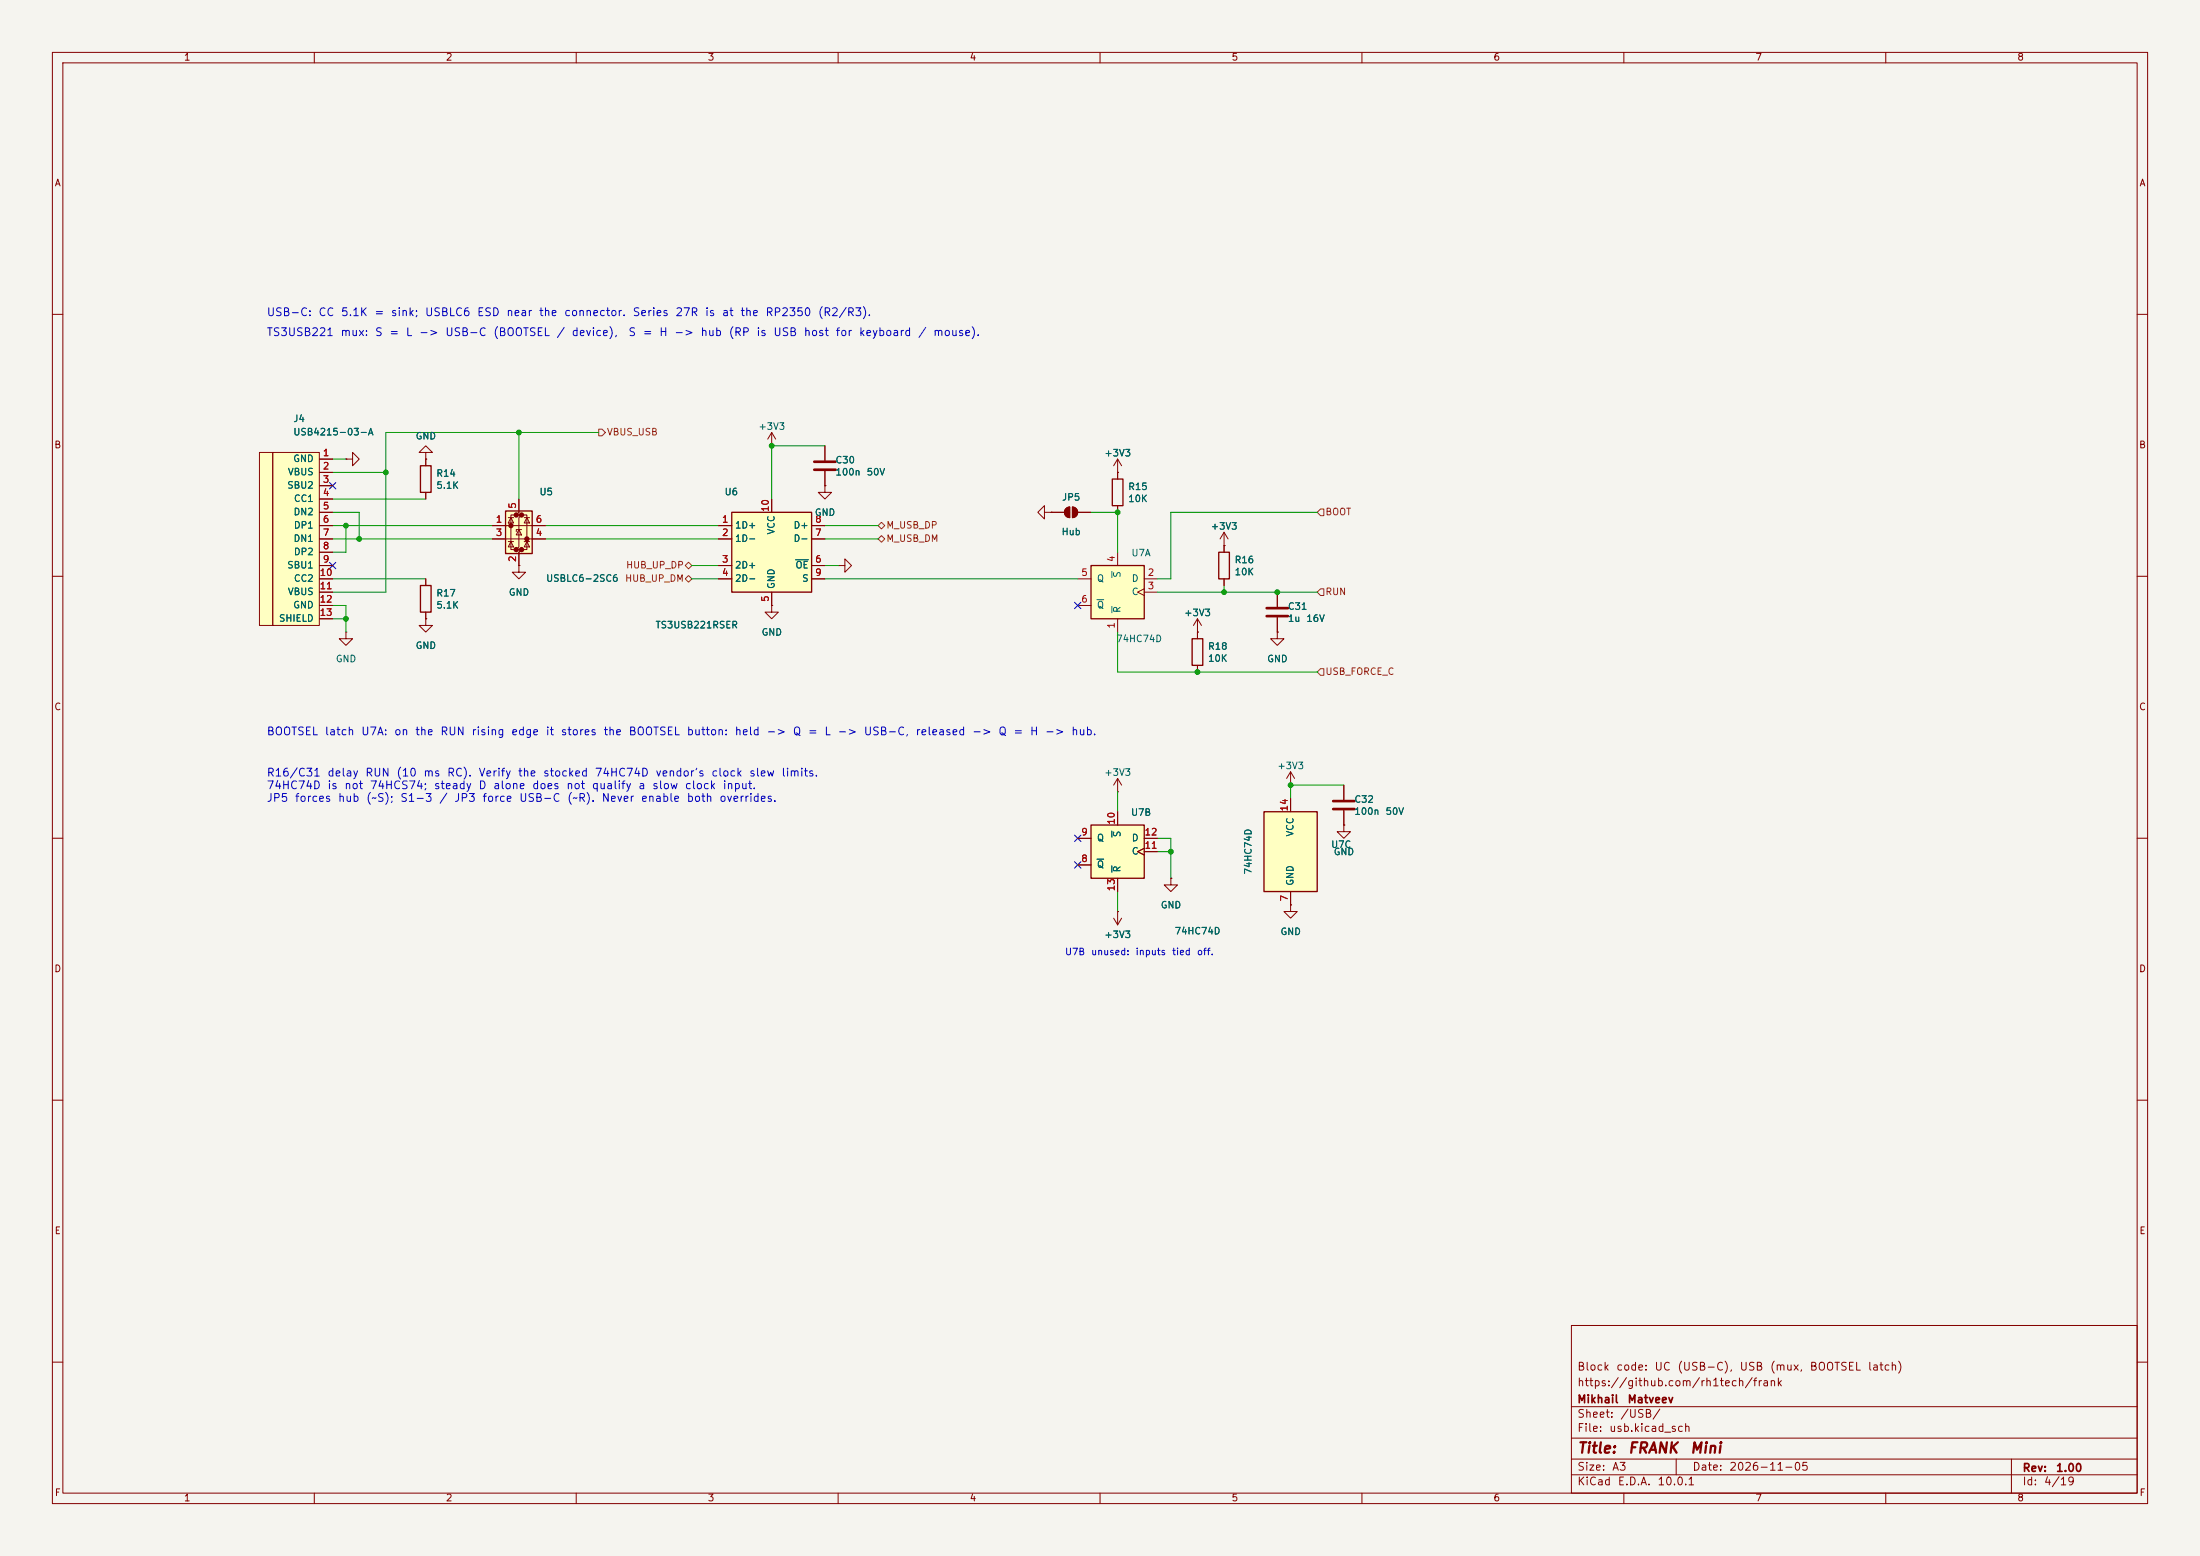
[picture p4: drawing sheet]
<svg xmlns="http://www.w3.org/2000/svg" width="420mm" height="297mm" viewBox="0 0 420 297" stroke-linecap="round" stroke-linejoin="round" font-family="sans-serif">
<path d="M0 0h420v297h-420z" fill="#f5f4ef" stroke="#f5f4ef" stroke-width=".19"/>
<g fill="none" stroke="#840000" stroke-width=".19">
<path d="M10 10h400v277h-400zM12 12h396v273h-396zM60 10v2M110 10v2M160 10v2M210 10v2M260 10v2M310 10v2M360 10v2M10 60h2M408 60h2M81.3 87.6v1.3"/>
<path d="M81.3 94v1.3M200.7 97.8h2.5M203.5 97.1l.7-.3v2a1.02 1.02 0 0 1-.9-.6 1.02 1.02 0 0 1 .2-1.1zM204.7 96.8a1.02 1.02 0 0 1 1 1 1.02 1.02 0 0 1-1 1zM205.7 97.8h2.6M10 110h2M81.3 110.5v1.3M81.3 116.8v1.3M243.8 113v2.8M243.8 117.9v2.8M408 110h2M10 160h2"/>
<path d="M408 160h2M10 210h2M408 210h2M300 253h108v32h-108zM10 260h2M300 278.5h108M300 274.5h108M300 268.5h108M320 278.5v3M384 278.5v6.5M408 260h2M60 285v2"/>
<path d="M110 285v2M160 285v2M210 285v2M260 285v2M300 281.5h108M310 285v2M360 285v2"/>
</g>
<g fill="#840000" stroke="#840000" stroke-width=".19">
<path d="M203.5 97.1l.7-.3v2a1.02 1.02 0 0 1-.9-.6 1.02 1.02 0 0 1 .2-1.1z"/>
<path d="M204.7 96.8a1.02 1.02 0 0 1 1 1 1.02 1.02 0 0 1-1 1z"/>
</g>
<path d="M80.3 88.9h2v5.1h-2zM80.3 111.8h2v5h-2z" fill="none" stroke="#840000" stroke-width=".25"/>
<path d="M241.8 116.1h4.1M241.8 117.6h4.1" fill="none" stroke="#840000" stroke-width=".51"/>
<path d="M139.7 97.8h15.2v15.2h-15.2z" fill="#ffffc2"/>
<path d="M139.7 97.8h15.2v15.2h-15.2z" fill="none" stroke="#840000" stroke-width=".25"/>
<g fill="none" stroke="#840000" stroke-width=".19">
<path d="M147.3 95.3v2.5M199.4 97.8v-1.3l-1.3 1.3 1.3 1.3v-1.3h1.3M200.7 97.8h.1M137.2 100.3h2.5M137.2 102.9h2.5M137.2 108h2.5M137.2 110.5h2.5M147.3 113v2.6M154.9 100.3h2.6M154.9 102.9h2.6M154.9 108h2.6M154.9 110.5h2.6"/>
<path d="M160 108h1.3v-1.3l1.3 1.3-1.3 1.2v-1.2M160 108h.1"/>
</g>
<path d="M151.9 106.8h2.4" fill="none" stroke="#006464" stroke-width=".19"/>
<path d="M96.5 97.5h5.1v8.2h-5.1z" fill="#ffffc2"/>
<g fill="#840000" stroke="#840000" stroke-width=".51">
<circle cx="97.5" cy="100.3" r=".25"/>
<circle cx="98.6" cy="98.3" r=".25"/>
<circle cx="98.6" cy="104.9" r=".25"/>
<circle cx="99.6" cy="98.3" r=".25"/>
<circle cx="99.6" cy="104.9" r=".25"/>
<circle cx="100.6" cy="102.9" r=".25"/>
</g>
<g fill="none" stroke="#840000" stroke-width=".19">
<path d="M97 98.8h1M97.5 98.8l.5 1h-1zM98.6 98.3h-1.1v6.6h1.1M99.1 95.3v2.5l-.5 .5h1l-.5 .5v5.6l-.5 .5h1l-.5 .5v2.6M99.6 98.3h1v6.6h-1M100.1 98.8h1M100.6 98.8l.5 1h-1zM94 100.3h10.1M94 102.9h10.1M97 103.4h1M97.5 103.4l.5 1h-1zM99.1 101.1l.5 1h-1z"/>
<path d="M99.1 108v1.2h1.2l-1.2 1.3-1.3-1.3h1.3M99.1 108h.1M99.6 101.1h-1v.4M100.1 103.4h1M100.6 103.4l.5 1h-1zM213.4 151.1h.1M213.4 148.6l-.8 1.3M213.4 148.6l.7 1.3M213.4 148.6v2.5M246.4 149.9h.1M246.4 147.3l-.8 1.3M246.4 147.3l.7 1.3"/>
<path d="M246.4 147.3v2.6M256.5 157.5v1.3h1.3l-1.3 1.2-1.2-1.2h1.2M256.5 157.5h.1"/>
</g>
<path d="M96.5 97.5h5.1v8.2h-5.1z" fill="none" stroke="#840000" stroke-width=".25"/>
<path d="M241.3 154.9h10.2v15.3h-10.2z" fill="#ffffc2"/>
<path d="M241.3 154.9h10.2v15.3h-10.2z" fill="none" stroke="#840000" stroke-width=".25"/>
<path d="M147.3 85.1h.1M147.3 82.6l-.7 1.2M147.3 82.6l.8 1.2M147.3 82.6v2.5M246.4 152.4v2.5M246.4 170.2v2.5" fill="none" stroke="#840000" stroke-width=".19"/>
<g fill="#ffffc2">
<path d="M49.5 86.4h2.6v33h-2.6z"/>
<path d="M52.1 86.4h8.9v33h-8.9z"/>
</g>
<g fill="none" stroke="#840000" stroke-width=".19">
<path d="M49.5 86.4h2.6v33h-2.6zM52.1 86.4h8.9v33h-8.9zM61 87.6h2.5M61 90.2h2.5M61 92.7h2.5M61 95.3h2.5M61 97.8h2.5M81.3 86.4h1.2l-1.2-1.3-1.3 1.3h1.3v1.2M81.3 87.6h.1M157.5 92.7v1.3h1.2l-1.2 1.3-1.3-1.3h1.3M157.5 92.7h.1M157.5 85.1v2.8"/>
<path d="M157.5 89.9v2.8M213.4 90.2h.1M213.4 87.6l-.8 1.3M213.4 87.6l.7 1.3M213.4 87.6v3.8M213.4 96.5v1.3M61 100.3h2.5M61 102.9h2.5M61 105.4h2.5M61 108h2.5M61 110.5h2.5M61 113h2.5"/>
<path d="M61 115.6h2.5M61 118.1h2.5M81.3 118.1v1.3h1.2l-1.2 1.3-1.3-1.3h1.3M81.3 118.1h.1M147.3 115.6v1.2h1.3l-1.3 1.3-1.3-1.3h1.3M147.3 115.6h.1M228.6 118.1l-.8 1.3M228.6 118.1l.8 1.3M228.6 118.1v3.8M66 120.7v1.2h1.3l-1.3 1.3-1.2-1.3h1.2M66 120.7h.1M228.6 120.7h.1"/>
<path d="M228.6 127v1.3M256.5 149.9v2.8M256.5 154.7v2.8M212.6 175.3l.8 1.2M213.4 174h.1M213.4 174v2.5M214.1 175.3l-.7 1.2M223.5 167.6v1.3h1.3l-1.3 1.3-1.3-1.3h1.3M223.5 167.6h.1M246.4 172.7v1.3h1.2l-1.2 1.3-1.3-1.3h1.3M246.4 172.7h.1"/>
</g>
<path d="M155.4 88.1h4.1M155.4 89.7h4.1M254.5 152.9h4.1M254.5 154.4h4.1" fill="none" stroke="#840000" stroke-width=".51"/>
<path d="M212.3 91.4h2.1v5.1h-2.1zM227.6 121.9h2v5.1h-2z" fill="none" stroke="#840000" stroke-width=".25"/>
<path d="M208.3 157.5h10.1v10.1h-10.1z" fill="#ffffc2"/>
<path d="M232.7 105.4h2v5.1h-2zM208.3 157.5h10.1v10.1h-10.1z" fill="none" stroke="#840000" stroke-width=".25"/>
<path d="M233.7 104.1v1.3M233.7 110.5v1.3M213.4 154.9v2.6M205.7 165.1h2.6M205.7 160h2.6M213.4 167.6v2.6M218.4 161.9l-1.2 .7 1.2 .6M218.4 160h2.6M218.4 162.6h2.6" fill="none" stroke="#840000" stroke-width=".19"/>
<path d="M212.3 158.6v1.2M209.4 164h1.3M212.3 165.3v1.2" fill="none" stroke="#006464" stroke-width=".19"/>
<path d="M208.3 108h10.1v10.1h-10.1z" fill="#ffffc2"/>
<path d="M208.3 108h10.1v10.1h-10.1z" fill="none" stroke="#840000" stroke-width=".25"/>
<g fill="none" stroke="#840000" stroke-width=".19">
<path d="M61 87.6h2.5M61 90.2h2.5M61 92.7h2.5M61 95.3h2.5M61 97.8h2.5M66 87.6h1.3v-1.2l1.3 1.2-1.3 1.3v-1.3M66 87.6h.1M81.3 87.6h.1M81.3 87.6v1.3M81.3 94v1.3M99.1 95.3v2.5M147.3 95.3v2.5"/>
<path d="M157.5 92.7h.1M157.5 85.1v2.8M157.5 89.9v2.8M200.7 97.8h.1M200.7 97.8h2.5M205.7 97.8h2.6M213.4 90.2h.1M213.4 90.2v1.2M213.4 96.5v1.3M61 110.5h2.5M61 113h2.5M61 115.6h2.5"/>
<path d="M61 100.3h2.5M61 102.9h2.5M61 108h2.5M61 105.4h2.5M61 118.1h2.5M81.3 118.1h.1M81.3 110.5v1.3M81.3 116.8v1.3M94 100.3h2.5M94 102.9h2.5M99.1 108h.1M99.1 105.4v2.6"/>
<path d="M101.6 100.3h2.5M101.6 102.9h2.5M137.2 110.5h2.5M137.2 100.3h2.5M137.2 102.9h2.5M137.2 108h2.5M147.3 115.6h.1M147.3 113v2.6M154.9 110.5h2.6M154.9 100.3h2.6M154.9 102.9h2.6M154.9 108h2.6"/>
<path d="M205.7 110.5h2.6M205.7 115.6h2.6M213.4 105.4v2.6M213.4 118.1v2.6M218.4 112.4l-1.2 .6 1.2 .7M218.4 110.5h2.6M218.4 113h2.6M233.7 104.1h.1M233.7 101.6l-.8 1.3M233.7 101.6l.7 1.3M233.7 101.6v3.8M233.7 110.5v1.3"/>
<path d="M243.8 113v2.8M243.8 117.9v2.8M228.6 120.7h.1M228.6 120.7v1.2M228.6 127v1.3M243.8 120.7v1.2h1.3l-1.3 1.3-1.2-1.3h1.2M243.8 120.7h.1M213.4 154.9v2.6M246.4 152.4v2.5M256.5 157.5h.1M256.5 149.9v2.8M256.5 154.7v2.8"/>
<path d="M205.7 165.1h2.6M205.7 160h2.6M213.4 174h.1M213.4 167.6v2.6M218.4 161.9l-1.2 .7 1.2 .6M218.4 160h2.6M218.4 162.6h2.6M223.5 167.6h.1M246.4 172.7h.1M246.4 170.2v2.5"/>
</g>
<path d="M151.9 106.8h2.4M209.4 114.5h1.3M212.3 109.1v1.2M212.3 115.7v1.3M212.3 158.6v1.2M209.4 164h1.3M212.3 165.3v1.2" fill="none" stroke="#006464" stroke-width=".19"/>
<path d="M114.3 81.9h.6l.7 .7-.7 .6h-.6zM252.1 97.2h.6v1.2h-.6l-.6-.6zM130.8 110.5l.6-.6 .7 .6-.7 .6zM130.8 108l.6-.7 .7 .7-.7 .6zM167.6 100.3l.7-.6 .6 .6-.6 .7zM167.6 102.9l.7-.7 .6 .7-.6 .6zM252.1 112.4h.6v1.3h-.6l-.6-.7zM252.1 127.6h.6v1.3h-.6l-.6-.6z" fill="none" stroke="#725600" stroke-width=".19"/>
<g fill="none" stroke="#009600" stroke-width=".19">
<path d="M63.5 97.8h5.1v5.1M63.5 90.2h10.2M63.5 95.3h17.8M63.5 87.6h2.5M99.1 82.6v12.7M114.3 82.6h-40.6v30.4h-10.2M157.5 85.1h-10.2v10.2M208.3 97.8h5.1v7.6M251.5 97.8h-28v12.7h-2.5M63.5 115.6h2.5v5.1M63.5 110.5h17.8M63.5 102.9h30.5"/>
<path d="M63.5 100.3h30.5M63.5 118.1h2.5M66 100.3v5.1h-2.5M104.1 102.9h33.1M104.1 100.3h33.1M132.1 110.5h5.1M132.1 108h5.1M157.5 110.5h48.2M157.5 108h2.5M157.5 102.9h10.1M157.5 100.3h10.1M221 113h30.5"/>
<path d="M233.7 111.8v1.2M213.4 120.7v7.6h38.1M213.4 151.1v3.8M256.5 149.9h-10.1v2.5M213.4 170.2v3.8M221 160h2.5v7.6M221 162.6h2.5"/>
</g>
<path d="M62.9 92.1l1.2 1.2M64.1 92.1l-1.2 1.2M62.9 107.3l1.2 1.3M64.1 107.3l-1.2 1.3M205.1 115l1.2 1.2M206.3 115l-1.2 1.2M205.1 159.4l1.2 1.2M206.3 159.4l-1.2 1.2M205.1 164.5l1.2 1.2M206.3 164.5l-1.2 1.2" fill="none" stroke="#000084" stroke-width=".19"/>
<g fill="#009600" stroke="#009600" stroke-width=".19">
<circle cx="147.3" cy="85.1" r=".46"/>
<circle cx="213.4" cy="97.8" r=".46"/>
<circle cx="223.5" cy="162.6" r=".46"/>
<circle cx="243.8" cy="113" r=".46"/>
<circle cx="228.6" cy="128.3" r=".46"/>
<circle cx="233.7" cy="113" r=".46"/>
<circle cx="246.4" cy="149.9" r=".46"/>
<circle cx="66" cy="118.1" r=".46"/>
<circle cx="99.1" cy="82.6" r=".46"/>
<circle cx="68.6" cy="102.9" r=".46"/>
<circle cx="66" cy="100.3" r=".46"/>
<circle cx="73.7" cy="90.2" r=".46"/>
</g>
<g font-size="2" fill="#840000">
<text x="301" y="277.9">Title:</text>
<text x="310.6" y="277.9">FRANK</text>
<text x="322.5" y="277.9">Mini</text>
</g>
<g font-size="1.5" fill="#0000c2">
<text x="50.8" y="64.5">TS3USB221</text>
<text x="50.8" y="60.7">USB-C:</text>
<text x="60.7" y="60.7">CC</text>
<text x="64.9" y="64.5">mux:</text>
<text x="65" y="60.7">5.1K</text>
<text x="71.3" y="60.7">=</text>
<text x="71.5" y="64.5">S</text>
<text x="74.2" y="64.5">=</text>
<text x="74.5" y="60.7">sink;</text>
<text x="77.4" y="64.5">L</text>
<text x="79.9" y="64.5">-&gt;</text>
<text x="81" y="60.7">USBLC6</text>
<text x="84.9" y="64.5">USB-C</text>
<text x="91" y="60.7">ESD</text>
<text x="94" y="64.5">(BOOTSEL</text>
<text x="96.5" y="60.7">near</text>
<text x="102.8" y="60.7">the</text>
<text x="106.1" y="64.5">/</text>
<text x="107.6" y="60.7">connector.</text>
<text x="109" y="64.5">device),</text>
<text x="119.8" y="64.5">S</text>
<text x="120.7" y="60.7">Series</text>
<text x="122.6" y="64.5">=</text>
<text x="125.7" y="64.5">H</text>
<text x="128.6" y="64.5">-&gt;</text>
<text x="128.8" y="60.7">27R</text>
<text x="133.6" y="64.5">hub</text>
<text x="134.5" y="60.7">is</text>
<text x="137.7" y="60.7">at</text>
<text x="139" y="64.5">(RP</text>
<text x="141.2" y="60.7">the</text>
<text x="144.3" y="64.5">is</text>
<text x="146" y="60.7">RP2350</text>
<text x="147.5" y="64.5">USB</text>
<text x="153.3" y="64.5">host</text>
<text x="156" y="60.7">(R2/R3).</text>
<text x="159.4" y="64.5">for</text>
<text x="163.8" y="64.5">keyboard</text>
<text x="175.1" y="64.5">/</text>
<text x="178" y="64.5">mouse).</text>
<text x="50.8" y="140.7">BOOTSEL</text>
<text x="61.9" y="140.7">latch</text>
<text x="68.8" y="140.7">U7A:</text>
<text x="75.1" y="140.7">on</text>
<text x="79.1" y="140.7">the</text>
<text x="83.9" y="140.7">RUN</text>
<text x="89.9" y="140.7">rising</text>
<text x="97.5" y="140.7">edge</text>
<text x="104.1" y="140.7">it</text>
<text x="106.9" y="140.7">stores</text>
<text x="115.1" y="140.7">the</text>
<text x="119.9" y="140.7">BOOTSEL</text>
<text x="131" y="140.7">button:</text>
<text x="140.1" y="140.7">held</text>
<text x="146.2" y="140.7">-&gt;</text>
<text x="151.2" y="140.7">Q</text>
<text x="154.1" y="140.7">=</text>
<text x="157.3" y="140.7">L</text>
<text x="159.8" y="140.7">-&gt;</text>
<text x="164.8" y="140.7">USB-C,</text>
<text x="174.7" y="140.7">released</text>
<text x="185.5" y="140.7">-&gt;</text>
<text x="190.5" y="140.7">Q</text>
<text x="193.3" y="140.7">=</text>
<text x="196.5" y="140.7">H</text>
<text x="199.4" y="140.7">-&gt;</text>
<text x="204.4" y="140.7">hub.</text>
<text x="50.8" y="148.6">R16/C31</text>
<text x="62.4" y="148.6">delay</text>
<text x="69.6" y="148.6">RUN</text>
<text x="75.6" y="148.6">(10</text>
<text x="80.7" y="148.6">ms</text>
<text x="85.2" y="148.6">RC).</text>
<text x="91.2" y="148.6">Verify</text>
<text x="98.8" y="148.6">the</text>
<text x="103.6" y="148.6">stocked</text>
<text x="113.4" y="148.6">74HC74D</text>
<text x="125" y="148.6">vendor's</text>
<text x="135.7" y="148.6">clock</text>
<text x="142.9" y="148.6">slew</text>
<text x="149.1" y="148.6">limits.</text>
<text x="50.8" y="151">74HC74D</text>
<text x="50.8" y="153.4">JP5</text>
<text x="56.2" y="153.4">forces</text>
<text x="62.4" y="151">is</text>
<text x="64.4" y="153.4">hub</text>
<text x="65.6" y="151">not</text>
<text x="69.8" y="153.4">(~S);</text>
<text x="70.5" y="151">74HCS74;</text>
<text x="76.3" y="153.4">S1-3</text>
<text x="82.7" y="151">steady</text>
<text x="83.7" y="153.4">/</text>
<text x="86.6" y="153.4">JP3</text>
<text x="91.2" y="151">D</text>
<text x="92" y="153.4">force</text>
<text x="94" y="151">alone</text>
<text x="99" y="153.4">USB-C</text>
<text x="101.5" y="151">does</text>
<text x="108" y="151">not</text>
<text x="108.1" y="153.4">(~R).</text>
<text x="112.9" y="151">qualify</text>
<text x="114.7" y="153.4">Never</text>
<text x="121.7" y="151">a</text>
<text x="122.2" y="153.4">enable</text>
<text x="124.4" y="151">slow</text>
<text x="130.6" y="151">clock</text>
<text x="131" y="153.4">both</text>
<text x="137.2" y="153.4">overrides.</text>
<text x="137.8" y="151">input.</text>
</g>
<g font-size="1.5" fill="#840000">
<text x="301" y="262">Block</text>
<text x="308.4" y="262">code:</text>
<text x="315.7" y="262">UC</text>
<text x="320.1" y="262">(USB-C),</text>
<text x="332" y="262">USB</text>
<text x="337.8" y="262">(mux,</text>
<text x="345.4" y="262">BOOTSEL</text>
<text x="356.4" y="262">latch)</text>
<text x="301" y="268.2">Mikhail</text>
<text x="301" y="265">https://github.com/rh1tech/frank</text>
<text x="310.6" y="268.2">Matveev</text>
<text x="301" y="273.7">File:</text>
<text x="301" y="271">Sheet:</text>
<text x="307.1" y="273.7">usb.kicad_sch</text>
<text x="309.2" y="271">/USB/</text>
<text x="301" y="281.1">Size:</text>
<text x="307.6" y="281.1">A3</text>
<text x="323" y="281.1">Date:</text>
<text x="330" y="281.1">2026-11-05</text>
<text x="386" y="281.3">Rev:</text>
<text x="392.4" y="281.3">1.00</text>
<text x="301" y="283.9">KiCad</text>
<text x="308.7" y="283.9">E.D.A.</text>
<text x="316.3" y="283.9">10.0.1</text>
<text x="386" y="283.9">Id:</text>
<text x="390.1" y="283.9">4/19</text>
</g>
<g font-size="1.3" fill="#840000">
<text x="35" y="11.9">1</text>
<text x="85" y="11.9">2</text>
<text x="135" y="11.9">3</text>
<text x="185" y="11.9">4</text>
<text x="235" y="11.9">5</text>
<text x="285" y="11.9">6</text>
<text x="335" y="11.9">7</text>
<text x="385" y="11.9">8</text>
<text x="10.3" y="35.9">A</text>
<text x="408.3" y="35.9">A</text>
<text x="10.3" y="85.9">B</text>
<text x="408.2" y="85.9">B</text>
<text x="10.3" y="135.9">C</text>
<text x="408.2" y="135.9">C</text>
<text x="10.3" y="185.9">D</text>
<text x="408.2" y="185.9">D</text>
<text x="10.3" y="235.9">E</text>
<text x="408.3" y="235.9">E</text>
<text x="10.3" y="285.9">F</text>
<text x="35" y="286.9">1</text>
<text x="85" y="286.9">2</text>
<text x="135" y="286.9">3</text>
<text x="185" y="286.9">4</text>
<text x="235" y="286.9">5</text>
<text x="285" y="286.9">6</text>
<text x="335" y="286.9">7</text>
<text x="385" y="286.9">8</text>
<text x="408.3" y="285.9">F</text>
</g>
<g font-size="1.3" fill="#006464">
<text x="55.9" y="80.9">J4</text>
<text x="55.9" y="83.4">USB4215-03-A</text>
<text x="144.7" y="82.4">+3V3</text>
<text x="55.9" y="88.5">GND</text>
<text x="79.2" y="84.2">GND</text>
<text x="159.4" y="88.8">C30</text>
<text x="210.7" y="87.4">+3V3</text>
<text x="54.7" y="93.6">SBU2</text>
<text x="54.8" y="91">VBUS</text>
<text x="83.2" y="91.3">R14</text>
<text x="83.2" y="93.6">5.1K</text>
<text x="102.9" y="94.8">U5</text>
<text x="138.2" y="94.8">U6</text>
<text x="159.4" y="91.1">100n</text>
<text x="165.3" y="91.1">50V</text>
<text x="202.6" y="95.9">JP5</text>
<text x="215.3" y="93.8">R15</text>
<text x="55.9" y="98.7">DN2</text>
<text x="56" y="96.1">CC1</text>
<text x="56" y="101.2">DP1</text>
<text x="140.2" y="101.2">1D+</text>
<text x="151.4" y="101.2">D+</text>
<text x="155.4" y="98.8">GND</text>
<text x="215.3" y="96.1">10K</text>
<text x="231" y="101.4">+3V3</text>
<text x="55.9" y="103.7">DN1</text>
<text x="56" y="106.3">DP2</text>
<text x="140.2" y="103.7">1D-</text>
<text x="148.2" y="102.1" transform="rotate(-90 148.2 102.1)">VCC</text>
<text x="151.4" y="103.7">D-</text>
<text x="202.6" y="102.5">Hub</text>
<text x="215.9" y="106.5">U7A</text>
<text x="235.6" y="107.8">R16</text>
<text x="54.7" y="108.8">SBU1</text>
<text x="54.8" y="113.9">VBUS</text>
<text x="56" y="111.4">CC2</text>
<text x="104.1" y="111.4">USBLC6-2SC6</text>
<text x="140.2" y="108.8">2D+</text>
<text x="140.2" y="111.4">2D-</text>
<text x="148.2" y="112.5" transform="rotate(-90 148.2 112.5)">GND</text>
<text x="151.7" y="108.8">OE</text>
<text x="153" y="111.4">S</text>
<text x="209.3" y="111.4">Q</text>
<text x="214.2" y="110.4" transform="rotate(-90 214.2 110.4)">S</text>
<text x="216" y="111.4">D</text>
<text x="216" y="113.9">C</text>
<text x="235.6" y="110.1">10K</text>
<text x="53.1" y="119">SHIELD</text>
<text x="55.9" y="116.4">GND</text>
<text x="83.2" y="114.2">R17</text>
<text x="83.2" y="116.5">5.1K</text>
<text x="97" y="114">GND</text>
<text x="209.3" y="116.4">Q</text>
<text x="214.2" y="117.1" transform="rotate(-90 214.2 117.1)">R</text>
<text x="226" y="117.9">+3V3</text>
<text x="245.7" y="119">1u</text>
<text x="245.7" y="116.7">C31</text>
<text x="249.3" y="119">16V</text>
<text x="79.2" y="124.2">GND</text>
<text x="125" y="120.2">TS3USB221RSER</text>
<text x="145.3" y="121.6">GND</text>
<text x="213" y="122.9">74HC74D</text>
<text x="230.5" y="124.3">R18</text>
<text x="64" y="126.7">GND</text>
<text x="230.5" y="126.6">10K</text>
<text x="241.8" y="126.7">GND</text>
<text x="210.7" y="148.4">+3V3</text>
<text x="243.7" y="147.1">+3V3</text>
<text x="258.4" y="155.8">100n</text>
<text x="258.4" y="153.5">C32</text>
<text x="264.4" y="155.8">50V</text>
<text x="209.3" y="160.9">Q</text>
<text x="214.2" y="159.9" transform="rotate(-90 214.2 159.9)">S</text>
<text x="215.8" y="156">U7B</text>
<text x="216" y="160.9">D</text>
<text x="247.2" y="159.8" transform="rotate(-90 247.2 159.8)">VCC</text>
<text x="209.3" y="166">Q</text>
<text x="214.2" y="166.6" transform="rotate(-90 214.2 166.6)">R</text>
<text x="216" y="163.4">C</text>
<text x="239.2" y="167" transform="rotate(-90 239.2 167)">74HC74D</text>
<text x="254" y="162.2">U7C</text>
<text x="254.5" y="163.5">GND</text>
<text x="221.5" y="173.7">GND</text>
<text x="247.2" y="169.2" transform="rotate(-90 247.2 169.2)">GND</text>
<text x="210.7" y="179.4">+3V3</text>
<text x="224.1" y="178.7">74HC74D</text>
<text x="244.3" y="178.8">GND</text>
</g>
<g font-size="1.3" fill="#725600">
<text x="115.8" y="83.4">VBUS_USB</text>
<text x="169.1" y="101.2">M_USB_DP</text>
<text x="252.9" y="98.7">BOOT</text>
<text x="169.1" y="103.7">M_USB_DM</text>
<text x="119.2" y="111.4">HUB_UP_DM</text>
<text x="119.4" y="108.8">HUB_UP_DP</text>
<text x="252.9" y="113.9">RUN</text>
<text x="252.9" y="129.1">USB_FORCE_C</text>
</g>
<g font-size="1.3" fill="#a90000">
<text x="61.5" y="87.4">1</text>
<text x="61.5" y="89.9">2</text>
<text x="61.5" y="92.5">3</text>
<text x="61.5" y="95">4</text>
<text x="61.5" y="97.5">5</text>
<text x="61.5" y="100.1">6</text>
<text x="94.5" y="100.1">1</text>
<text x="98.8" y="97.2" transform="rotate(-90 98.8 97.2)">5</text>
<text x="102.2" y="100.1">6</text>
<text x="137.7" y="100.1">1</text>
<text x="147.1" y="97.8" transform="rotate(-90 147.1 97.8)">10</text>
<text x="155.5" y="100.1">8</text>
<text x="61.5" y="102.6">7</text>
<text x="61.5" y="105.2">8</text>
<text x="61.5" y="107.7">9</text>
<text x="94.5" y="102.6">3</text>
<text x="98.8" y="107.4" transform="rotate(-90 98.8 107.4)">2</text>
<text x="102.2" y="102.6">4</text>
<text x="137.7" y="102.6">2</text>
<text x="137.7" y="107.7">3</text>
<text x="155.5" y="107.7">6</text>
<text x="155.5" y="102.6">7</text>
<text x="213.1" y="107.4" transform="rotate(-90 213.1 107.4)">4</text>
<text x="60.9" y="110.2">10</text>
<text x="60.9" y="112.8">11</text>
<text x="137.7" y="110.2">4</text>
<text x="155.5" y="110.2">9</text>
<text x="206.3" y="110.2">5</text>
<text x="219" y="110.2">2</text>
<text x="219" y="112.8">3</text>
<text x="60.9" y="115.3">12</text>
<text x="60.9" y="117.9">13</text>
<text x="147.1" y="115" transform="rotate(-90 147.1 115)">5</text>
<text x="206.3" y="115.3">6</text>
<text x="213.1" y="120.1" transform="rotate(-90 213.1 120.1)">1</text>
<text x="246.1" y="155" transform="rotate(-90 246.1 155)">14</text>
<text x="206.3" y="159.8">9</text>
<text x="213.1" y="157.5" transform="rotate(-90 213.1 157.5)">10</text>
<text x="218.4" y="159.8">12</text>
<text x="206.3" y="164.8">8</text>
<text x="218.4" y="162.3">11</text>
<text x="213.1" y="170.2" transform="rotate(-90 213.1 170.2)">13</text>
<text x="246.1" y="172.2" transform="rotate(-90 246.1 172.2)">7</text>
</g>
<g font-size="1.3" fill="#0000c2">
<text x="203.2" y="182.6">U7B</text>
<text x="208.2" y="182.6">unused:</text>
<text x="216.7" y="182.6">inputs</text>
<text x="223.6" y="182.6">tied</text>
<text x="228.4" y="182.6">off.</text>
</g>
</svg>
